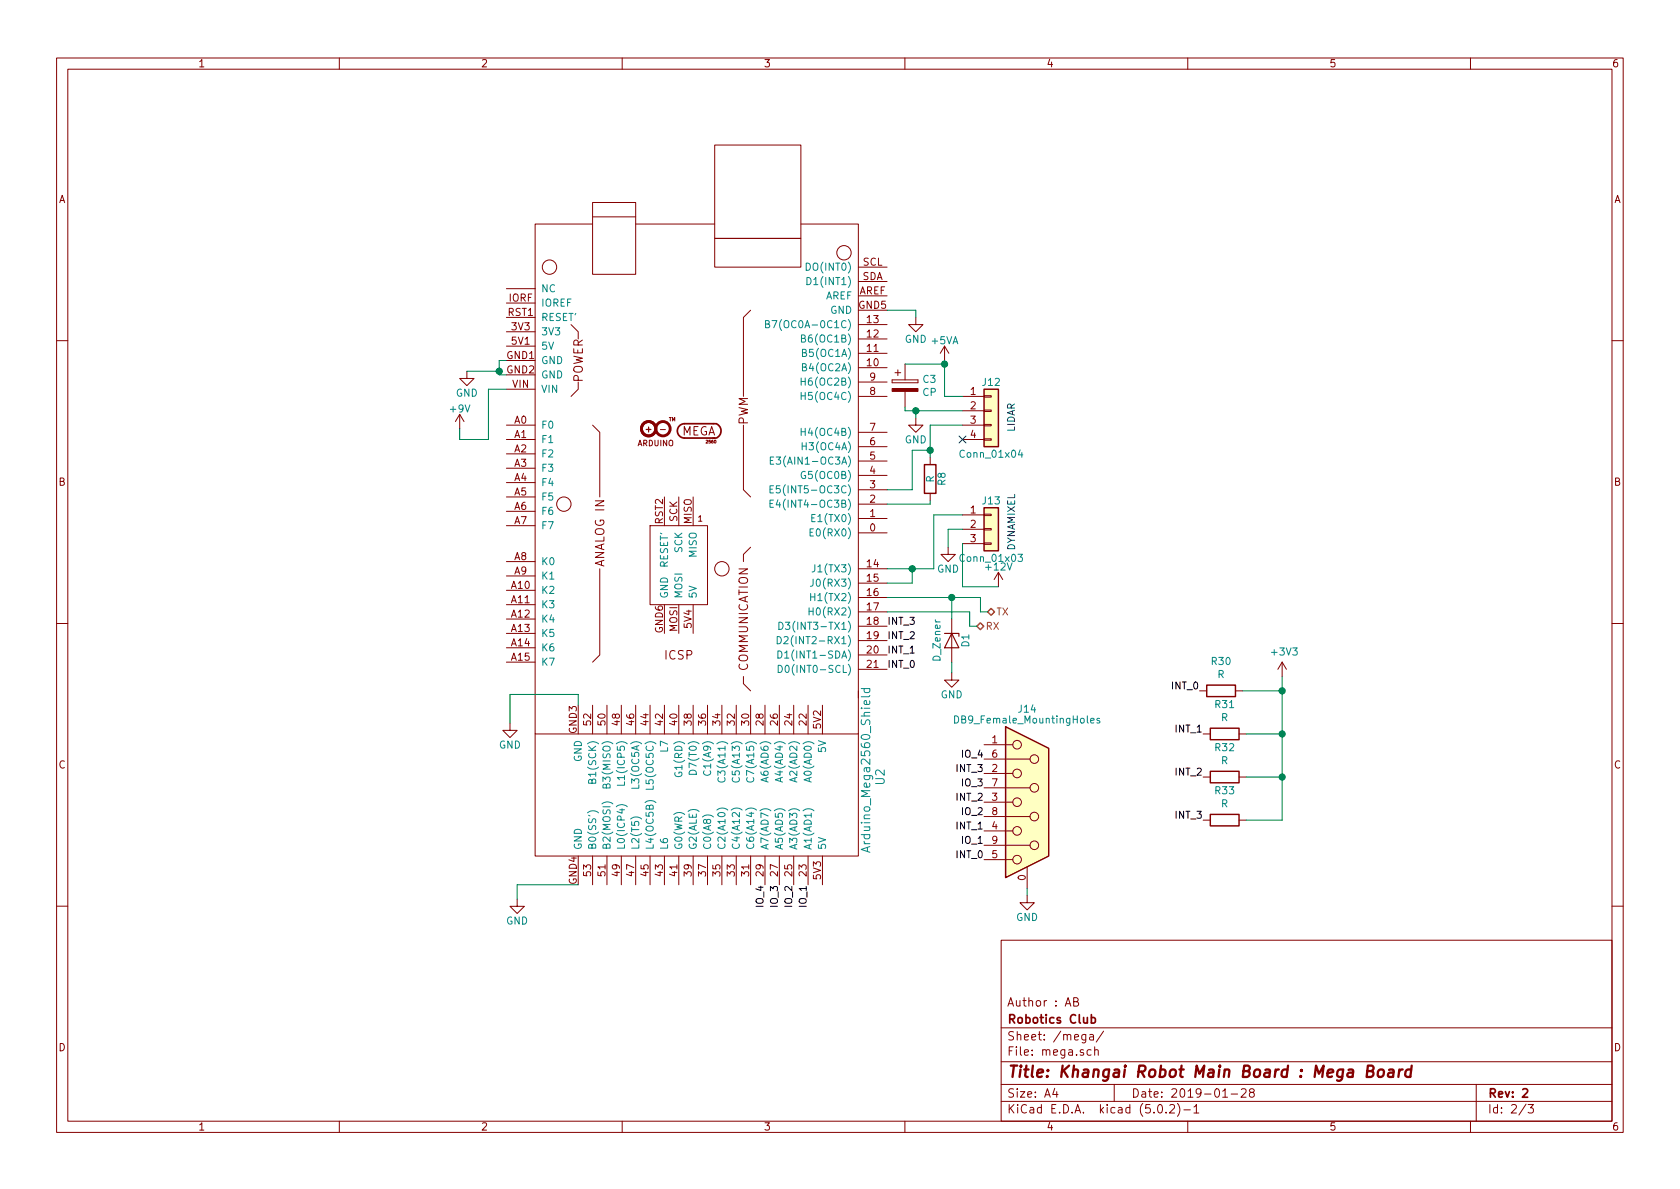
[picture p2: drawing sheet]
<svg xmlns="http://www.w3.org/2000/svg" width="297mm" height="210mm" viewBox="0 0 297 210" stroke-linecap="round" stroke-linejoin="round" font-family="sans-serif">
<g fill="none" stroke="#840000" stroke-width=".18">
<path d="M10 10.3h277v189.9h-277zM12 12.2h273v186.1h-273zM60 10.3v1.9M110 10.3v1.9M160 10.3v1.9M210 10.3v1.9M260 10.3v1.9M104.8 35.8h7.6v12.7h-7.6zM104.8 39.6h-10.2v11.4M104.8 38.3h7.6M112.4 39.6h14M126.4 25.6h15.2v16.6h-15.2z"/>
<path d="M141.6 39.6h10.2v83.8M89.5 58.7h5.1M89.5 53.6h5.1M89.5 56.1h5.1M89.5 51h5.1M94.6 51v78.8h57.2v-7.6M101 57.4l1.2 1.3v1.2M126.4 42.2h15.2v5h-15.2zM132.7 54.9l-1.3 1.2v14M151.8 59.9h5M151.8 57.4h5M151.8 52.3h5"/>
<path d="M151.8 54.9h5M151.8 47.2h5M151.8 49.8h5M161.9 56.1v1.3h1.3l-1.3 1.3-1.2-1.3h1.2M10 60.2h2M81.3 73.3l-.8 1.2M81.3 73.3v2.5M81.3 73.3l.7 1.2M82.5 65.7v1.2h1.3l-1.3 1.3-1.2-1.3h1.2M89.5 61.2h5.1M89.5 75.2h5.1M89.5 77.7h5.1"/>
<path d="M89.5 63.7h5.1M89.5 66.3h5.1M89.5 68.8h5.1M102.2 67.6v1.2l-1.2 1.3M104.8 75.2l1.2 1.2v11.5M131.4 75.2v11.4l1.3 1.3M151.8 65h5M151.8 62.5h5M151.8 79h5M151.8 76.4h5M151.8 70.1h5M151.8 67.6h5"/>
<path d="M157.7 67.2v.5zM157.7 67.7h4.6zM157.7 67.2h4.6zM158.2 65.9h1.1M158.7 65.4v1M160 64.4v2.8M160 69.2v2.8M161.9 73.9v1.3h1.3l-1.3 1.2-1.2-1.2h1.2M162.3 67.2v.5zM167 61.2l-.8 1.3M167 61.2v2.5M167 61.2l.8 1.3"/>
<path d="M170.2 70.1h3.8M170.2 75.2h3.8M170.2 77.7h3.8M170.2 72.6h3.8M174 77.6h1.3v.2h-1.3zM174 75.1h1.3v.2h-1.3zM174 72.5h1.3v.3h-1.3zM174 70h1.3v.2h-1.3zM285 60.2h2M89.5 80.3h5.1M89.5 82.8h5.1M89.5 85.3h5.1"/>
<path d="M89.5 87.9h5.1M89.5 90.4h5.1M89.5 93h5.1M89.5 99.3h5.1M114.9 93h10.2v13.9h-10.2zM117.5 87.9v5.1M120 87.9v5.1M122.6 87.9v5.1M132.7 96.8l-1.3 1.2v1.3M151.8 94.2h5M151.8 91.7h5M151.8 89.1h5"/>
<path d="M151.8 86.6h5M151.8 84.1h5M151.8 81.5h5M164.5 80.9v1.3M164.5 87.2v1.3M167.6 96.8v1.2h1.3l-1.3 1.3-1.2-1.3h1.2M170.2 91.1h3.8M170.2 93.6h3.8M170.2 96.1h3.8M174 96h1.3v.3h-1.3zM174 93.5h1.3v.2h-1.3zM174 90.9h1.3v.3h-1.3z"/>
<path d="M10 110.3h2M89.5 104.4h5.1M89.5 106.9h5.1M89.5 109.5h5.1M89.5 112h5.1M89.5 114.5h5.1M89.5 117.1h5.1M89.5 101.8h5.1M106 100.6v15.2l-1.2 1.3M117.5 106.9v5.1M120 106.9v5.1M122.6 106.9v5.1"/>
<path d="M131.4 119.6v1.3l1.3 1.3M151.8 100.6h5M151.8 103.1h5M151.8 105.7h5M151.8 108.2h5M151.8 110.7h5M151.8 113.3h5M151.8 115.8h5M151.8 118.4h5M168.3 119v1.3h1.2l-1.2 1.2-1.3-1.2h1.3M168.3 109.5v7.6M176.5 101.2l-.7 1.3"/>
<path d="M176.5 101.2v2.6M176.5 101.2l.8 1.3M226.7 117.1l-.8 1.3M226.7 117.1v2.5M226.7 117.1l.8 1.3M285 110.3h2M90.2 127.9v1.3h1.2l-1.2 1.2-1.3-1.2h1.3M94.6 129.8v21.6h57.2v-21.6M102.2 124.7v5.1M104.8 124.7v5.1M107.3 124.7v5.1M109.9 124.7v5.1"/>
<path d="M112.4 124.7v5.1M114.9 124.7v5.1M117.5 124.7v5.1M120 124.7v5.1M122.6 124.7v5.1M125.1 124.7v5.1M127.6 124.7v5.1M130.2 124.7v5.1M132.7 124.7v5.1M135.3 124.7v5.1M137.8 124.7v5.1M140.3 124.7v5.1"/>
<path d="M142.9 124.7v5.1M145.4 124.7v5.1M174 139.3h8.1M174 136.8h5.1M174 134.2h8.1M174 131.7h5.1M212.1 122.2h1.3M212.7 129.8h1.3M212.7 137.4h1.3M218.4 122.2h1.3M219.1 129.8h1.2M219.1 137.4h1.2"/>
<path d="M91.4 159v1.3h1.3l-1.3 1.2-1.2-1.2h1.2M102.2 151.4v5.1M104.8 151.4v5.1M107.3 151.4v5.1M109.9 151.4v5.1M112.4 151.4v5.1M114.9 151.4v5.1M117.5 151.4v5.1M120 151.4v5.1M122.6 151.4v5.1M125.1 151.4v5.1M127.6 151.4v5.1"/>
<path d="M130.2 151.4v5.1M132.7 151.4v5.1M135.3 151.4v5.1M137.8 151.4v5.1M140.3 151.4v5.1M142.9 151.4v5.1M145.4 151.4v5.1M174 152h5.1M174 149.5h8.1M174 146.9h5.1M174 144.4h8.1M174 141.9h5.1"/>
<path d="M181.6 158.4v1.2h1.3l-1.3 1.3-1.3-1.3h1.3M181.6 153.3v3.8M212.7 145h1.3M219.1 145h1.2M10 160.2h2M177 166.3h108v32h-108zM188.3 177.9l.5-1.5 .5 1.5M189.8 177.1h.5l.3-.1v-.3l-.3-.3h-.5v1.5h.6l.3-.3a.41 .41 0 0 0-.4-.5M285 160.2h2M60 198.3v1.9M110 198.3v1.9M160 198.3v1.9"/>
<path d="M177 194.8h108M177 191.8h108M177 187.8h108M177 181.8h108M186.5 192.5l-.4 1h1M186.8 193v1M192 182.9l-.1 1.4-.2 .1-.4-.1M192 183l-.4-.1-.3 .3v.6l.3 .1 .4-.1M192.7 183h.6v.9M192.9 185.7l-.4-.1-.3 .3 .1 .6h.6M193.3 183.3l-.5 .1-.2 .2 .1 .2 .1 .1 .5-.1M193.5 185.7l.3-.1 .3 .1 .1 .9"/>
<path d="M193.5 185.1v1.5M195.1 182.3l-1.3 2M197 191.8v3M204.8 195.5l.4-.2a.94 .94 0 0 1 0 1.5 .79 .79 0 0 1-.4-1.3zM206.2 196.7v.1M206.8 195.5l.2-.2h.4l.2 .2 .1 .3-.1 .2-.8 .8h.9M208.2 195.1a1.71 1.71 0 0 1 0 2.3M209.3 196.3h1.2M210 198.3v1.9M211.1 195.8l.4-.5v1.5M211.1 196.8h.9M216.2 194h.8"/>
<path d="M217.7 193.5h1.1M219.5 192.7l.2-.2h.3l.3 .2v.3v.2l-.9 .8h.9M221.2 193.2l-.3-.3 .1-.2 .2-.2 .4 .1 .2 .2-.1 .2-.6 .2a.48 .48 0 0 0-.1 .7l.2 .1 .5-.1a.48 .48 0 0 0-.1-.7h-.1M260 198.3v1.9M261 191.8v6.5M269.8 195.2l-1.2 2M270.2 195.3h.9l-.5 .6 .4 .1v.7l-.2 .1-.6-.1"/>
<circle cx="97.2" cy="47.2" r="1.27"/>
<circle cx="149.2" cy="44.7" r="1.27"/>
<circle cx="99.7" cy="89.1" r="1.27"/>
<circle cx="127.6" cy="100.6" r="1.27"/>
<circle cx="179.8" cy="136.8" r=".76"/>
<circle cx="179.8" cy="131.7" r=".76"/>
<circle cx="182.9" cy="139.3" r=".76"/>
<circle cx="182.9" cy="134.2" r=".76"/>
<circle cx="179.8" cy="141.9" r=".76"/>
<circle cx="179.8" cy="146.9" r=".76"/>
<circle cx="179.8" cy="152" r=".76"/>
<circle cx="182.9" cy="144.4" r=".76"/>
<circle cx="182.9" cy="149.5" r=".76"/>
</g>
<path d="M126.1 74.9h-5.1a1.27 1.27 0 0 0-1.2 1.3 1.27 1.27 0 0 0 1.2 1.3h5.1M126.6 74.9a1.37 1.37 0 0 1 .9 1.3 1.37 1.37 0 0 1-.9 1.3M193 179.4v1.5M193 180l.4-.1 .3 .3-.1 .6-.2 .1-.4-.1M269.2 192.7l.3-.2h.3l.3 .5-.9 1h.9" fill="none" stroke="#840000" stroke-width=".3"/>
<path d="M241.8 189.4l.8-.1a.47 .47 0 0 0 .3-.5 .47 .47 0 0 0-.4-.4h-.6l-.3 2h.8a.53 .53 0 0 0 .4-.5 .53 .53 0 0 0-.4-.5M243.8 189.3a.53 .53 0 0 1 .5-.2 .53 .53 0 0 1 .4 .4l-.1 .6a.54 .54 0 0 1-.5 .4 .54 .54 0 0 1-.5-.4zM245.6 189.2h.8l-.1 1.2M246.4 189.6l-.7 .1a.4 .4 0 0 0-.3 .3 .4 .4 0 0 0 .2 .4l.7-.1M247.4 189.1l-.2 1.3M248 189.1a.55 .55 0 0 0-.6 .4M249.5 189.2a.68 .68 0 0 0-1 .3v.8l.3 .1 .6-.1M249.6 188.4l-.2 2" fill="none" stroke="#840000" stroke-width=".41"/>
<g fill="#ffffc2" stroke="#ffffc2" stroke-width=".18">
<path d="M121 77.5h5.1z"/>
<path d="M121 74.9h5.1z"/>
<path d="M174 89.8h2.5v7.6h-2.5z"/>
<path d="M174 68.8h2.5v10.2h-2.5z"/>
<path d="M177.8 128.5l7.6 3.8v19.1l-7.6 3.8z"/>
</g>
<g fill="none" stroke="#840000" stroke-width=".51">
<circle cx="114.7" cy="75.8" r="1.27"/>
<circle cx="117.2" cy="75.8" r="1.27"/>
</g>
<g fill="none" stroke="#008484" stroke-width=".18">
<path d="M135.4 57.3l.5-.1 .1-.4-.6-.1v1.3h.4l.3-.3v-.2l-.3-.2M136.5 56.7h.9l-.6 1.3M141.7 59.8h.6v-.4l-.6-.2v1.3h.5l.2-.2v-.2l-.3-.3M142.5 46.5a.64 .64 0 0 1 .8 .7 .64 .64 0 0 1-.8 .6zM142.7 49.1a.64 .64 0 0 1 .7 .6 .64 .64 0 0 1-.7 .6zM141.7 66.8v1.3M141.7 69.4v1.3M141.7 75.7v1.3M141.7 76.3h.7M141.7 70h.7M141.7 67.5h.7M141.8 78.3v1.2"/>
<path d="M141.8 78.9h.7M141.9 64.9h.5l.1-.5-.6-.1v1.3h.5l.2-.3v-.2l-.3-.2M141.9 62.4l.5-.1 .1-.4-.6-.1v1.2h.5l.2-.2v-.2l-.3-.2M180.4 79.5l-.3 .9h.7M136.1 89h.5M136.1 86.5h.5M136.2 81.4h.4M136.8 88.4h-.7v1.3h.7M136.8 85.9h-.7v1.3h.7M136.8 80.8h-.6v1.3h.6M137.2 80.8h.8l-.4 .5 .4 .1v.6l-.2 .1-.6-.1M137.5 88.4l-.3 .9h.8"/>
<path d="M137.9 85.9h-.6l-.1 .6 .5-.1 .3 .2v.3l-.3 .3-.5-.2M142.4 83.4a.59 .59 0 0 0-.8 .6 .59 .59 0 0 0 .8 .6v-.5h-.2M143.2 94.1h.4M143.5 91.6h.4M143.8 93.5h-.6v1.3h.6M144.1 99.9v.9a.39 .39 0 0 1-.5 .3M144.1 91h-.6v1.2h.6M180 98h.8l-.4 .5 .3 .1v.6l-.5 .1-.2-.1M180.7 80v.9M137.4 112.6a.64 .64 0 0 1 .8 .6 .64 .64 0 0 1-.8 .6zM137.5 115.1a.64 .64 0 0 1 .8 .6 .64 .64 0 0 1-.8 .7zM137.6 117.6a.64 .64 0 0 1 .7 .7 .64 .64 0 0 1-.7 .6z"/>
<path d="M137.7 110a.64 .64 0 0 1 .8 .7 .64 .64 0 0 1-.8 .6zM138.6 112.7l.5-.1 .2 .3v.2l-.7 .7h.7M138.9 110h.7l-.4 .5 .4 .1v.6l-.2 .1-.5-.1M138.9 117.8l.2-.2a.69 .69 0 0 1 .4 .7 .69 .69 0 0 1-.4 .6l-.2-.2-.1-.3zM143.1 107.5v1.3M143.1 108.1h.7M143.3 104.9v1.3M143.3 105.6h.8M143.8 102.4v.9a.39 .39 0 0 1-.5 .4M104.7 138.1l.2-.3h.3l.1 .2v.5h-1.2l.1-.6 .2-.1 .2 .1 .1 .6M107.2 138.9l.2-.3h.2l.3 .3v.4h-1.3l.1-.6 .5 .1v.5M110.4 138.2v.7h-1.3"/>
<path d="M115.5 139v.6h-1.3M122 136.3a.66 .66 0 0 1 .8-.1 .66 .66 0 0 1 .3 .7h-1.3zM124.5 136.3a.6 .6 0 0 0 .4 .8 .6 .6 0 0 0 .8-.6l-.2-.2M127.1 137.5a.51 .51 0 0 0-.1 .6 .51 .51 0 0 0 .7 .2 .46 .46 0 0 0 .5-.2 .46 .46 0 0 0-.1-.6M129.6 137.5a.51 .51 0 0 0 0 .6 .51 .51 0 0 0 .6 .2 .46 .46 0 0 0 .5-.2 .46 .46 0 0 0-.1-.6M132.1 137.5a.51 .51 0 0 0 0 .6 .51 .51 0 0 0 .6 .2 .46 .46 0 0 0 .5-.2 .46 .46 0 0 0-.1-.6M152.3 121.8h1.5M152.9 121.8l-.1 .4 .1 .2h.7a.48 .48 0 0 0 .1-.6M153.8 123l-.2 .2h-1.3M168.8 126.6a.64 .64 0 0 1 .7 .6 .64 .64 0 0 1-.7 .7zM192.8 127.4l.6-.1v-.2l-.4-.1-.2 .2 .1 .6h.5M194.4 127.1l-.3-.1-.2 .2 .1 .2 .4 .1v.3h-.5"/>
<path d="M103.9 143.7a1.47 1.47 0 0 1 1.9 0M106.4 142.2a1.47 1.47 0 0 1 2 0M109 142.7a1.4 1.4 0 0 1 1.9 0M111.5 144.8a1.47 1.47 0 0 1 1.9 0M114 141.9a1.47 1.47 0 0 1 2 0M124.2 144.5a1.47 1.47 0 0 1 1.9 0M126.7 143.3a1.47 1.47 0 0 1 2 0M129.3 143.3a1.47 1.47 0 0 1 1.9 0M131.8 143.3a1.47 1.47 0 0 1 2 0M134.4 143.4a1.47 1.47 0 0 1 1.9 0M136.9 143.4a1.47 1.47 0 0 1 1.9 0M139.4 143.4a1.47 1.47 0 0 1 2 0"/>
<path d="M142 143.4a1.47 1.47 0 0 1 1.9 0M153.4 149.9v.7M153.8 149.7l-1.5 .5 1.5 .5"/>
</g>
<g fill="none" stroke="#008400" stroke-width=".18">
<path d="M156.8 54.9h5.1v1.2M82.5 65.7h5.8M89.5 68.8h-3.1v8.9h-5.1v-1.9M89.5 63.7h-1.2v2.6h1.2M160 72v.6h10.2M160 64.4h7M161.9 72.6v1.3M164.5 79.6h-3.2v7h-4.5M167 63.7v6.4h3.2M170.2 75.2h-5.7v5.7M164.5 88.5v.6h-7.7M170.2 91.1h-5.1v9.5h-8.3"/>
<path d="M170.2 96.1v7.7h6.3M170.2 93.6h-2.6v3.2M156.8 108.2h14.6v2.5h1.3M156.8 105.7h16.6v2.5h1.2M161.3 100.6v2.5h-4.5M168.3 105.7v3.8M168.3 117.1v1.9M226.7 119.6v25.4h-6.4M102.2 124.7v-1.9h-12v5.1M219.7 122.2h7M220.3 137.4h6.4M220.3 129.8h6.4"/>
<path d="M102.2 156.5h-10.8v2.5M181.6 157.1v1.3"/>
</g>
<g fill="#008400" stroke="#008400" stroke-width=".25">
<circle cx="88.3" cy="65.7" r=".51"/>
<circle cx="168.3" cy="105.7" r=".51"/>
<circle cx="161.3" cy="100.6" r=".51"/>
<circle cx="164.5" cy="79.6" r=".51"/>
<circle cx="226.7" cy="137.4" r=".51"/>
<circle cx="226.7" cy="129.8" r=".51"/>
<circle cx="226.7" cy="122.2" r=".51"/>
<circle cx="161.9" cy="72.6" r=".51"/>
<circle cx="167" cy="64.4" r=".51"/>
</g>
<path d="M172.7 110.7l.6-.6 .6 .6-.6 .6zM174.6 108.2l.6-.6 .6 .6-.6 .6z" fill="none" stroke="#848400" stroke-width=".25"/>
<path d="M167 112h2.5v.5M168.3 112l1.2 2.5h-2.5z" fill="none" stroke="#840000" stroke-width=".2"/>
<path d="M174 68.8h2.5v10.2h-2.5zM163.4 82.2h2.1v5h-2.1zM174 89.8h2.5v7.6h-2.5zM177.8 128.5l7.6 3.8v19.1l-7.6 3.8zM213.4 121.2h5v2h-5zM214 128.8h5.1v2h-5.1zM214 136.4h5.1v2h-5.1zM214 144h5.1v2h-5.1z" fill="none" stroke="#840000" stroke-width=".25"/>
<path d="M169.6 77.1l1.2 1.2M170.8 77.1l-1.2 1.2" fill="none" stroke="#000084" stroke-width=".18"/>
<path d="M157.7 68.7h4.6v.5h-4.6z" fill="#840000" stroke="#840000" stroke-width=".18"/>
<text font-size="2.8" fill="#840000" x="178" y="190.5">Title: Khangai Robot Main Board : Mega Board</text>
<g font-size="2.1" fill="#840000">
<text x="103" y="67.8" transform="rotate(-90 103 67.8)">POWER</text>
<text x="120.4" y="77">MEGA</text>
<text x="132.3" y="75.2" transform="rotate(-90 132.3 75.2)">PWM</text>
<text x="106.9" y="100.2" transform="rotate(-90 106.9 100.2)">ANALOG IN</text>
<text x="117.6" y="116.6">ICSP</text>
<text x="132.3" y="118.7" transform="rotate(-90 132.3 118.7)">COMMUNICATION</text>
<text x="178" y="178">Author : AB</text>
<text x="178" y="184">Sheet: /mega/</text>
<text x="178" y="181">Robotics Club</text>
<text x="178" y="186.7">File: mega.sch</text>
<text x="178" y="196.9">KiCad E.D.A. kicad (5.0.2)-1</text>
<text x="178" y="194.1">Size: A4</text>
<text x="200" y="194.1">Date: 2019-01-28</text>
<text x="263" y="194.1">Rev: 2</text>
<text x="263" y="196.9">Id: 2/3</text>
</g>
<g font-size="2.1" fill="#008484">
<text x="156.4" y="138.8" transform="rotate(-90 156.4 138.8)">U2</text>
<text x="153.9" y="149.6" transform="rotate(-90 153.9 149.6)">Arduino_Mega2560_Shield</text>
</g>
<g font-size="1.8" fill="#840000">
<text x="35" y="11.9">1</text>
<text x="85" y="11.9">2</text>
<text x="135" y="11.9">3</text>
<text x="185" y="11.9">4</text>
<text x="235" y="11.9">5</text>
<text x="285" y="11.9">6</text>
<text x="10.4" y="35.9">A</text>
<text x="285.4" y="35.9">A</text>
<text x="152.6" y="47">SCL</text>
<text x="90" y="53.3">IORF</text>
<text x="151.9" y="52.1">AREF</text>
<text x="152.5" y="49.5">SDA</text>
<text x="89.8" y="55.9">RST1</text>
<text x="90.5" y="58.4">3V3</text>
<text x="151.9" y="54.6">GND5</text>
<text x="153.3" y="59.7">12</text>
<text x="153.3" y="57.1">13</text>
<text x="89.6" y="63.5">GND1</text>
<text x="90.5" y="61">5V1</text>
<text x="153.3" y="64.8">10</text>
<text x="153.3" y="62.2">11</text>
<text x="89.6" y="66">GND2</text>
<text x="90.6" y="68.6">VIN</text>
<text x="153.8" y="69.8">8</text>
<text x="153.8" y="67.3">9</text>
<text x="171.6" y="69.8">1</text>
<text x="91" y="74.9">A0</text>
<text x="91" y="77.5">A1</text>
<text x="153.8" y="76.2">7</text>
<text x="171.6" y="72.4">2</text>
<text x="171.6" y="74.9">3</text>
<text x="171.6" y="77.5">4</text>
<text x="91" y="80">A2</text>
<text x="91" y="82.5">A3</text>
<text x="153.8" y="83.8">4</text>
<text x="153.8" y="81.3">5</text>
<text x="153.8" y="78.7">6</text>
<text x="10.4" y="85.9">B</text>
<text x="91" y="85.1">A4</text>
<text x="91" y="87.6">A5</text>
<text x="153.8" y="88.9">2</text>
<text x="153.8" y="86.4">3</text>
<text x="285.4" y="85.9">B</text>
<text x="91" y="90.2">A6</text>
<text x="91" y="92.7">A7</text>
<text x="117.2" y="92.7" transform="rotate(-90 117.2 92.7)">RST2</text>
<text x="119.8" y="92.3" transform="rotate(-90 119.8 92.3)">SCK</text>
<text x="122.3" y="92.7" transform="rotate(-90 122.3 92.7)">MISO</text>
<text x="153.8" y="94">0</text>
<text x="153.8" y="91.4">1</text>
<text x="171.6" y="90.8">1</text>
<text x="171.6" y="93.3">2</text>
<text x="171.6" y="95.9">3</text>
<text x="91" y="99.1">A8</text>
<text x="91" y="101.6">A9</text>
<text x="153.3" y="100.3">14</text>
<text x="90.4" y="104.1">A10</text>
<text x="90.4" y="106.7">A11</text>
<text x="153.3" y="102.9">15</text>
<text x="153.3" y="105.4">16</text>
<text x="153.3" y="107.9">17</text>
<text x="90.4" y="109.2">A12</text>
<text x="90.4" y="111.8">A13</text>
<text x="117.2" y="111.9" transform="rotate(-90 117.2 111.9)">GND6</text>
<text x="119.8" y="111.7" transform="rotate(-90 119.8 111.7)">MOSI</text>
<text x="122.3" y="111" transform="rotate(-90 122.3 111)">5V4</text>
<text x="153.3" y="110.5">18</text>
<text x="153.3" y="113">19</text>
<text x="90.4" y="114.3">A14</text>
<text x="90.4" y="116.8">A15</text>
<text x="153.3" y="115.6">20</text>
<text x="153.3" y="118.1">21</text>
<text x="102" y="129.7" transform="rotate(-90 102 129.7)">GND3</text>
<text x="104.5" y="128.2" transform="rotate(-90 104.5 128.2)">52</text>
<text x="107.1" y="128.2" transform="rotate(-90 107.1 128.2)">50</text>
<text x="109.6" y="128.2" transform="rotate(-90 109.6 128.2)">48</text>
<text x="112.1" y="128.2" transform="rotate(-90 112.1 128.2)">46</text>
<text x="114.7" y="128.2" transform="rotate(-90 114.7 128.2)">44</text>
<text x="117.2" y="128.2" transform="rotate(-90 117.2 128.2)">42</text>
<text x="119.8" y="128.2" transform="rotate(-90 119.8 128.2)">40</text>
<text x="122.3" y="128.2" transform="rotate(-90 122.3 128.2)">38</text>
<text x="124.8" y="128.2" transform="rotate(-90 124.8 128.2)">36</text>
<text x="127.4" y="128.2" transform="rotate(-90 127.4 128.2)">34</text>
<text x="129.9" y="128.2" transform="rotate(-90 129.9 128.2)">32</text>
<text x="132.5" y="128.2" transform="rotate(-90 132.5 128.2)">30</text>
<text x="135" y="128.2" transform="rotate(-90 135 128.2)">28</text>
<text x="137.5" y="128.2" transform="rotate(-90 137.5 128.2)">26</text>
<text x="140.1" y="128.2" transform="rotate(-90 140.1 128.2)">24</text>
<text x="142.6" y="128.2" transform="rotate(-90 142.6 128.2)">22</text>
<text x="145.2" y="128.8" transform="rotate(-90 145.2 128.8)">5V2</text>
<text x="175.4" y="131.4">1</text>
<text x="10.4" y="135.9">C</text>
<text x="175.4" y="136.5">2</text>
<text x="175.4" y="134">6</text>
<text x="285.4" y="135.9">C</text>
<text x="175.4" y="141.6">3</text>
<text x="175.4" y="139.1">7</text>
<text x="175.4" y="146.7">4</text>
<text x="175.4" y="144.1">8</text>
<text x="175.4" y="149.2">9</text>
<text x="104.5" y="154.9" transform="rotate(-90 104.5 154.9)">53</text>
<text x="107.1" y="154.9" transform="rotate(-90 107.1 154.9)">51</text>
<text x="109.6" y="154.9" transform="rotate(-90 109.6 154.9)">49</text>
<text x="112.1" y="154.9" transform="rotate(-90 112.1 154.9)">47</text>
<text x="114.7" y="154.9" transform="rotate(-90 114.7 154.9)">45</text>
<text x="117.2" y="154.9" transform="rotate(-90 117.2 154.9)">43</text>
<text x="119.8" y="154.9" transform="rotate(-90 119.8 154.9)">41</text>
<text x="122.3" y="154.9" transform="rotate(-90 122.3 154.9)">39</text>
<text x="124.8" y="154.9" transform="rotate(-90 124.8 154.9)">37</text>
<text x="127.4" y="154.9" transform="rotate(-90 127.4 154.9)">35</text>
<text x="129.9" y="154.9" transform="rotate(-90 129.9 154.9)">33</text>
<text x="132.5" y="154.9" transform="rotate(-90 132.5 154.9)">31</text>
<text x="135" y="154.9" transform="rotate(-90 135 154.9)">29</text>
<text x="137.5" y="154.9" transform="rotate(-90 137.5 154.9)">27</text>
<text x="140.1" y="154.9" transform="rotate(-90 140.1 154.9)">25</text>
<text x="142.6" y="154.9" transform="rotate(-90 142.6 154.9)">23</text>
<text x="145.2" y="155.5" transform="rotate(-90 145.2 155.5)">5V3</text>
<text x="175.4" y="151.8">5</text>
<text x="181.4" y="155.7" transform="rotate(-90 181.4 155.7)">0</text>
<text x="102" y="156.4" transform="rotate(-90 102 156.4)">GND4</text>
<text x="10.4" y="185.9">D</text>
<text x="285.4" y="185.9">D</text>
<text x="35" y="199.9">1</text>
<text x="85" y="199.9">2</text>
<text x="135" y="199.9">3</text>
<text x="185" y="199.9">4</text>
<text x="235" y="199.9">5</text>
<text x="285" y="199.9">6</text>
</g>
<g font-size="1.8" fill="#008484">
<text x="143.1" y="47.9">DO(INT0)</text>
<text x="95.6" y="51.7">NC</text>
<text x="143.5" y="50.4">D1(INT1)</text>
<text x="145.9" y="53">AREF</text>
<text x="95.6" y="59.3">3V3</text>
<text x="95.6" y="54.2">IOREF</text>
<text x="95.6" y="56.8">RESET'</text>
<text x="137.3" y="58">B7(OC0A-0C1C)</text>
<text x="146.8" y="55.5">GND</text>
<text x="95.6" y="61.8">5V</text>
<text x="95.6" y="64.4">GND</text>
<text x="142.4" y="65.7">B4(OC2A)</text>
<text x="142.4" y="63.1">B5(OC1A)</text>
<text x="142.4" y="60.6">B6(OC1B)</text>
<text x="160" y="60.6">GND +5VA</text>
<text x="80.6" y="70.1">GND</text>
<text x="95.6" y="66.9">GND</text>
<text x="95.6" y="69.5">VIN</text>
<text x="142.4" y="70.7">H5(OC4C)</text>
<text x="142.4" y="68.2">H6(OC2B)</text>
<text x="163.1" y="70">CP</text>
<text x="163.2" y="67.7">C3</text>
<text x="173.8" y="68.2">J12</text>
<text x="79.7" y="72.9">+9V</text>
<text x="95.6" y="75.8">F0</text>
<text x="142.4" y="77.1">H4(OC4B)</text>
<text x="95.6" y="78.4">F1</text>
<text x="95.6" y="80.9">F2</text>
<text x="95.6" y="83.4">F3</text>
<text x="137.9" y="82.2">E3(AIN1-OC3A)</text>
<text x="142.4" y="79.6">H3(OC4A)</text>
<text x="160" y="78.4">GND</text>
<text x="170.1" y="80.9">Conn_01x04</text>
<text x="95.6" y="86">F4</text>
<text x="95.6" y="88.5">F5</text>
<text x="138.1" y="89.8">E4(INT4-OC3B)</text>
<text x="138.1" y="87.2">E5(INT5-OC3C)</text>
<text x="142.3" y="84.7">G5(OC0B)</text>
<text x="165.2" y="85.3" transform="rotate(-90 165.2 85.3)">R</text>
<text x="167.2" y="85.8" transform="rotate(-90 167.2 85.8)">R8</text>
<text x="173.8" y="89.2">J13</text>
<text x="95.6" y="91.1">F6</text>
<text x="95.6" y="93.6">F7</text>
<text x="144" y="94.9">E0(RX0)</text>
<text x="144.2" y="92.3">E1(TX0)</text>
<text x="95.6" y="99.9">K0</text>
<text x="118.1" y="100.3" transform="rotate(-90 118.1 100.3)">RESET'</text>
<text x="120.6" y="97.7" transform="rotate(-90 120.6 97.7)">SCK</text>
<text x="123.2" y="98.5" transform="rotate(-90 123.2 98.5)">MISO</text>
<text x="144.3" y="101.2">J1(TX3)</text>
<text x="165.7" y="101.3">GND</text>
<text x="170.1" y="99.4">Conn_01x03</text>
<text x="174.4" y="100.9">+12V</text>
<text x="95.6" y="105">K2</text>
<text x="95.6" y="107.6">K3</text>
<text x="95.6" y="102.5">K1</text>
<text x="118.1" y="105.9" transform="rotate(-90 118.1 105.9)">GND</text>
<text x="120.6" y="105.9" transform="rotate(-90 120.6 105.9)">MOSI</text>
<text x="123.2" y="105.9" transform="rotate(-90 123.2 105.9)">5V</text>
<text x="144.1" y="106.3">H1(TX2)</text>
<text x="144.2" y="103.8">J0(RX3)</text>
<text x="95.6" y="110.1">K4</text>
<text x="95.6" y="112.6">K5</text>
<text x="139.4" y="113.9">D2(INT2-RX1)</text>
<text x="139.6" y="111.4">D3(INT3-TX1)</text>
<text x="143.9" y="108.8">H0(RX2)</text>
<text x="95.6" y="115.2">K6</text>
<text x="95.6" y="117.7">K7</text>
<text x="139.2" y="116.5">D1(INT1-SDA)</text>
<text x="139.3" y="119">D0(INT0-SCL)</text>
<text x="166.3" y="116.8" transform="rotate(-90 166.3 116.8)">D_Zener</text>
<text x="171.4" y="114.4" transform="rotate(-90 171.4 114.4)">D1</text>
<text x="214.3" y="117.6">R30</text>
<text x="215.3" y="119.9">R</text>
<text x="225" y="115.9">+3V3</text>
<text x="166.3" y="123.5">GND</text>
<text x="214.9" y="125.2">R31</text>
<text x="169.4" y="127.9">DB9_Female_MountingHoles</text>
<text x="180.1" y="126">J14</text>
<text x="215.9" y="127.5">R</text>
<text x="88.2" y="132.4">GND</text>
<text x="102.9" y="134.7" transform="rotate(-90 102.9 134.7)">GND</text>
<text x="105.4" y="138" transform="rotate(-90 105.4 138)">B1(SCK)</text>
<text x="110.5" y="138" transform="rotate(-90 110.5 138)">L1(ICP5)</text>
<text x="118.1" y="132.9" transform="rotate(-90 118.1 132.9)">L7</text>
<text x="120.6" y="136.9" transform="rotate(-90 120.6 136.9)">G1(RD)</text>
<text x="123.2" y="136.3" transform="rotate(-90 123.2 136.3)">D7(T0)</text>
<text x="125.7" y="136.5" transform="rotate(-90 125.7 136.5)">C1(A9)</text>
<text x="128.3" y="137.5" transform="rotate(-90 128.3 137.5)">C3(A11)</text>
<text x="130.8" y="137.5" transform="rotate(-90 130.8 137.5)">C5(A13)</text>
<text x="133.3" y="137.5" transform="rotate(-90 133.3 137.5)">C7(A15)</text>
<text x="135.9" y="137.8" transform="rotate(-90 135.9 137.8)">A6(AD6)</text>
<text x="138.4" y="137.8" transform="rotate(-90 138.4 137.8)">A4(AD4)</text>
<text x="141" y="137.8" transform="rotate(-90 141 137.8)">A2(AD2)</text>
<text x="143.5" y="137.8" transform="rotate(-90 143.5 137.8)">A0(AD0)</text>
<text x="146" y="133" transform="rotate(-90 146 133)">5V</text>
<text x="214.9" y="132.8">R32</text>
<text x="215.9" y="135.1">R</text>
<text x="107.9" y="138.8" transform="rotate(-90 107.9 138.8)">B3(MISO)</text>
<text x="113" y="139" transform="rotate(-90 113 139)">L3(OC5A)</text>
<text x="115.6" y="139" transform="rotate(-90 115.6 139)">L5(OC5C)</text>
<text x="214.9" y="140.5">R33</text>
<text x="215.9" y="142.8">R</text>
<text x="102.9" y="150.4" transform="rotate(-90 102.9 150.4)">GND</text>
<text x="105.4" y="150.4" transform="rotate(-90 105.4 150.4)">B0(SS')</text>
<text x="107.9" y="150.4" transform="rotate(-90 107.9 150.4)">B2(MOSI)</text>
<text x="110.5" y="150.4" transform="rotate(-90 110.5 150.4)">L0(ICP4)</text>
<text x="113" y="150.4" transform="rotate(-90 113 150.4)">L2(T5)</text>
<text x="115.6" y="150.4" transform="rotate(-90 115.6 150.4)">L4(OC5B)</text>
<text x="118.1" y="150.4" transform="rotate(-90 118.1 150.4)">L6</text>
<text x="120.6" y="150.4" transform="rotate(-90 120.6 150.4)">G0(WR)</text>
<text x="123.2" y="150.4" transform="rotate(-90 123.2 150.4)">G2(ALE)</text>
<text x="125.7" y="150.4" transform="rotate(-90 125.7 150.4)">C0(A8)</text>
<text x="128.3" y="150.4" transform="rotate(-90 128.3 150.4)">C2(A10)</text>
<text x="130.8" y="150.4" transform="rotate(-90 130.8 150.4)">C4(A12)</text>
<text x="133.3" y="150.4" transform="rotate(-90 133.3 150.4)">C6(A14)</text>
<text x="135.9" y="150.4" transform="rotate(-90 135.9 150.4)">A7(AD7)</text>
<text x="138.4" y="150.4" transform="rotate(-90 138.4 150.4)">A5(AD5)</text>
<text x="141" y="150.4" transform="rotate(-90 141 150.4)">A3(AD3)</text>
<text x="143.5" y="150.4" transform="rotate(-90 143.5 150.4)">A1(AD1)</text>
<text x="146" y="150.4" transform="rotate(-90 146 150.4)">5V</text>
<text x="89.5" y="163.5">GND</text>
<text x="179.7" y="162.9">GND</text>
</g>
<g font-size="1.7" fill="#840000">
<text x="114.2" y="76.5">+</text>
<text x="116.9" y="76.5">-</text>
</g>
<g font-size="1.7" fill="#0000c2">
<text x="179.5" y="76.4" transform="rotate(-90 179.5 76.4)">LIDAR</text>
<text x="179.5" y="97.4" transform="rotate(-90 179.5 97.4)">DYNAMIXEL</text>
</g>
<g font-size="1.7">
<text x="156.8" y="113">INT_2</text>
<text x="156.8" y="110.5">INT_3</text>
<text x="156.8" y="118.1">INT_0</text>
<text x="156.8" y="115.6">INT_1</text>
<text x="207.4" y="121.9">INT_0</text>
<text x="208" y="129.5">INT_1</text>
<text x="169.3" y="136.5">INT_3</text>
<text x="170.2" y="134">IO_4</text>
<text x="208" y="137.2">INT_2</text>
<text x="169.3" y="141.6">INT_2</text>
<text x="170.2" y="139.1">IO_3</text>
<text x="169.3" y="146.7">INT_1</text>
<text x="170.2" y="149.2">IO_1</text>
<text x="170.2" y="144.1">IO_2</text>
<text x="208" y="144.8">INT_3</text>
<text x="169.3" y="151.8">INT_0</text>
<text x="135" y="160.2" transform="rotate(-90 135 160.2)">IO_4</text>
<text x="137.5" y="160.2" transform="rotate(-90 137.5 160.2)">IO_3</text>
<text x="140.1" y="160.2" transform="rotate(-90 140.1 160.2)">IO_2</text>
<text x="142.6" y="160.2" transform="rotate(-90 142.6 160.2)">IO_1</text>
</g>
<g font-size="1.7" fill="#848400">
<text x="174.2" y="111.3">RX</text>
<text x="176.1" y="108.8">TX</text>
</g>
<g font-size="1.4" fill="#840000">
<text x="112.8" y="78.9">ARDUINO</text>
<text x="123.4" y="92.2">1</text>
</g>
<text font-size=".8" fill="#840000" x="118.3" y="74.5">TM</text>
<text font-size=".7" fill="#840000" x="124.9" y="78.4">2560</text>
</svg>
